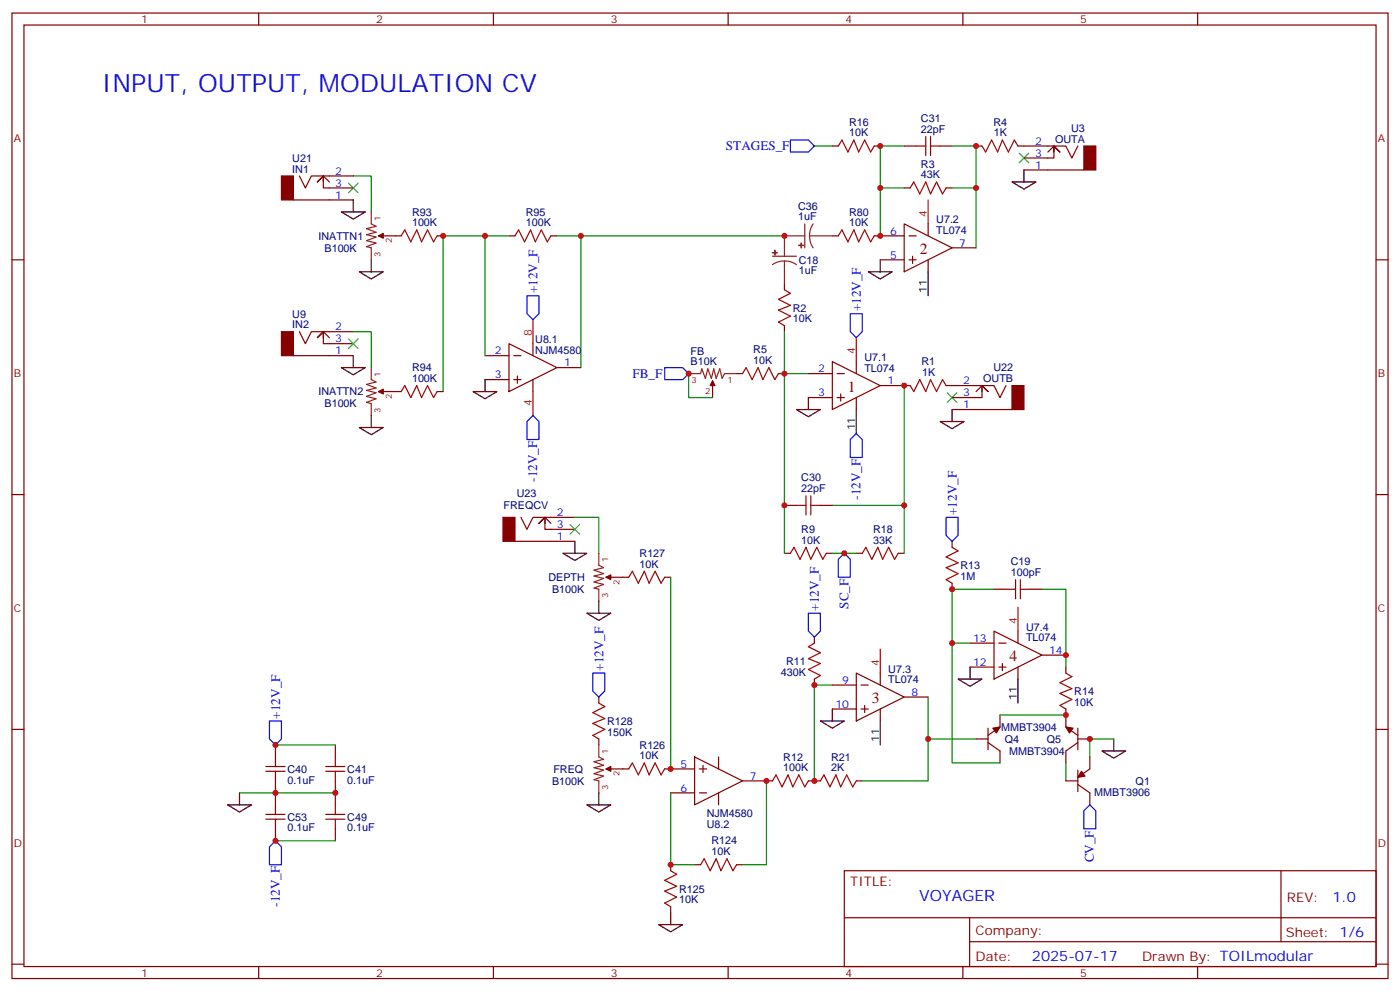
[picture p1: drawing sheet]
<svg xmlns="http://www.w3.org/2000/svg" width="412mm" height="292mm" viewBox="0 0 412 292" stroke-linecap="round" stroke-linejoin="round" font-family="sans-serif">
<g fill="none" stroke="#870000" stroke-width=".35">
<path d="M3.5 3.8h405.4v284.4h-405.4zM7.1 7.4h398.2v277.3h-398.2zM76.2 3.8v3.6M145.3 3.8v3.6M214.5 3.8v3.6M283.6 3.8v3.6M352.8 3.8v3.6M86.4 58.9h17.7M88.2 51.8l1.8 3.6 1.7-3.6h12.4M97 53.6l-1.8-1.8-1.7 1.8 1.7-1.8v3.6h8.9M245.2 43h1.7M257.5 43h1.8"/>
<path d="M266.3 55.4h1.8M266.3 43h3.6M276.9 43h3.6M278.7 55.4h1.8M287.5 43h1.8M299.9 43h14.1l1.7 3.5 1.8-3.5M301.6 50.1h17.7M308.7 44.8l1.7-1.8 1.8 1.8-1.8-1.8v3.5h-8.8M3.5 76.5h3.6M112.9 69.5h5.3M128.8 69.5h1.7M149.9 69.5h1.8"/>
<path d="M162.3 69.5h1.7M245.2 69.5h1.7M257.5 69.5h8.8M259.3 76.5h7M266.3 65.9l14.2 7.1-14.2 7zM267.8 76.5h2.1M267.8 69.5h2.1M268.8 75.5v2.1M273.4 65.9v3.6M273.4 76.5v3.5M280.5 73h7M405.3 76.5h3.6"/>
<path d="M88.2 97.7l1.8 3.5 1.7-3.5h12.4M97 99.4l-1.8-1.7-1.7 1.7 1.7-1.7v3.5h8.9M231.1 83.6v1.7M231.1 95.9v1.8M86.4 104.7h17.7M112.9 115.3h5.3M128.8 115.3h1.7M142.9 104.7h7M142.9 111.8h7M149.9 101.2l14.1 7.1-14.1 7zM151.3 104.7h2.2M151.3 111.8h2.2"/>
<path d="M152.4 110.7v2.2M157 101.2v3.5M157 111.8v3.5M164 108.3h7.1M209.9 113.6v3.5M217 110h1.7M229.3 110h1.8M238.1 110h7.1M238.1 117.1h7.1M245.2 106.5l14.1 7.1-14.1 7zM246.6 110h2.1M246.6 117.1h2.1"/>
<path d="M247.6 116v2.1M252.2 106.5v3.5M252.2 117.1v3.5M259.3 113.6h8.8M278.7 113.6h14.1l1.8 3.5 1.7-3.5M287.5 115.3l1.8-1.7 1.7 1.7-1.7-1.7v3.5h-8.8M280.5 120.6h17.6M3.5 145.7h3.6M151.7 159.4h17.6M153.5 152.4l1.7 3.5 1.8-3.5h12.3M162.3 154.1l-1.8-1.7-1.8 1.7 1.8-1.7v3.5h8.8M231.1 148.8h3.5"/>
<path d="M241.7 148.8h3.5M280.5 159.4v1.8M405.3 145.7h3.6M179.9 170h5.3M195.8 170h1.8M231.1 162.9h1.7M243.4 162.9h1.8M252.2 162.9h1.8M264.6 162.9h1.7M280.5 171.8v1.7M292.8 173.5h3.5M303.4 173.5h3.5"/>
<path d="M239.9 187.6v1.8M239.9 200v1.8M252.2 198.2l14.1 7.1-14.1 7zM259.3 198.2v3.6M285.8 189.4h7M285.8 196.5h7M292.8 185.9l14.1 7-14.1 7.1zM294.2 189.4h2.1M294.2 196.5h2.1M295.3 195.4v2.1M299.9 185.9v3.5M299.9 196.5v3.5"/>
<path d="M306.9 192.9h7.1M314 196.5v1.7M3.5 214.8h3.6M81.1 219.4v3.5M98.8 219.4v3.5M176.4 205.3v1.7M176.4 217.6v1.8M245.2 201.8h7M245.2 208.8h7M253.6 201.8h2.2M253.6 208.8h2.2M254.7 207.8v2.1"/>
<path d="M259.3 208.8v3.5M266.3 205.3h7.1M287.5 217.6h3.5M291 214.5v6.3M291 218.7l3.6 2.5v3.5M294.6 210.6v3.5l-3.6 2.5M314 208.8v5.3l3.5 2.5M317.5 214.5v6.3M317.5 218.7l-3.5 2.5v3.5M317.5 217.6h3.5M405.3 214.8h3.6M81.1 230v7"/>
<path d="M98.8 230v7M179.9 226.4h5.3M195.8 226.4h8.8M197.6 233.5h7M204.6 222.9l14.1 7.1-14.1 7zM206 226.4h2.1M206 233.5h2.1M207.1 225.4v2.1M211.7 222.9v3.5M211.7 233.5v3.5M218.7 230h8.8M238.1 230h3.6"/>
<path d="M252.2 230h1.8M314 230h3.5M317.5 226.8v6.4M317.5 231l3.5 2.5v3.5M321 222.9v3.5l-3.5 2.5M81.1 244.1v3.5M98.8 244.1v3.5M197.6 254.7v1.7M204.6 254.7h1.8M217 254.7h1.7M248.7 256.4h156.6v28.3h-156.6zM377.3 256.5v20.8"/>
<path d="M197.6 267v1.8M248.7 270.3h156.5M285.6 277.3h119.6M285.6 270.3v14.1M3.5 284h3.6M76.2 284.7v3.5M145.3 284.7v3.5M214.5 284.7v3.5M283.6 284.7v3.5M352.8 284.7v3.5M405.3 284h3.6"/>
</g>
<g fill="none" stroke="#a10000" stroke-width=".35">
<path d="M246.9 43l1.1-1.8 1.8 3.6 1.7-3.6 1.4 3.6 1.8-3.6 1.8 3.6 1-1.8M268.1 55.4l1.1-1.8 1.7 3.5 1.8-3.5 1.4 3.5 1.8-3.5 1.7 3.5 1.1-1.7M269.9 43h2.8M272.7 40.2v5.6M274.1 40.2v5.6M274.1 43h2.8M289.3 43l1 1.8 1.8-3.6 1.8 3.6 1.4-3.6 1.7 3.6 1.8-3.6 1.1 1.8M118.2 69.5l1-1.8 1.8 3.5 1.8-3.5 1.4 3.5 1.7-3.5 1.8 3.5 1.1-1.7M151.7 69.5l1.1-1.8 1.7 3.5 1.8-3.5 1.4 3.5 1.8-3.5 1.7 3.5 1.1-1.7M246.9 69.5l1.1-1.8 1.8 3.5 1.7-3.5 1.4 3.5 1.8-3.5 1.8 3.5 1-1.7M231.1 85.3l1.7 1.1-3.5 1.8 3.5 1.7-3.5 1.4 3.5 1.8-3.5 1.8 1.8 1M118.2 115.3l1-1.7 1.8 3.5 1.8-3.5 1.4 3.5 1.7-3.5 1.8 3.5 1.1-1.8"/>
<path d="M218.7 110l1.1-1.7 1.7 3.5 1.8-3.5 1.4 3.5 1.8-3.5 1.7 3.5 1.1-1.8M268.1 113.6l1.1 1.7 1.7-3.5 1.8 3.5 1.4-3.5 1.8 3.5 1.7-3.5 1.1 1.8M234.6 148.8h2.8M237.4 146v5.7M238.8 146v5.7M238.8 148.8h2.9M185.2 170l1.1-1.8 1.7 3.6 1.8-3.6 1.4 3.6 1.8-3.6 1.7 3.6 1.1-1.8M232.8 162.9l1.1-1.7 1.8 3.5 1.7-3.5 1.4 3.5 1.8-3.5 1.8 3.5 1-1.8M254 162.9l1.1-1.7 1.7 3.5 1.8-3.5 1.4 3.5 1.8-3.5 1.7 3.5 1.1-1.8M280.5 161.2l1.7 1-3.5 1.8 3.5 1.8-3.5 1.4 3.5 1.7-3.5 1.8 1.8 1.1M296.3 173.5h2.9M299.2 170.7v5.7"/>
<path d="M300.6 170.7v5.7M300.6 173.5h2.8M239.9 189.4l-1.8 1.1 3.6 1.7-3.6 1.8 3.6 1.4-3.6 1.8 3.6 1.7-1.8 1.1M314 198.2l1.7 1.1-3.5 1.7 3.5 1.8-3.5 1.4 3.5 1.8-3.5 1.8 1.8 1M176.4 207l1.8 1.1-3.6 1.8 3.6 1.7-3.6 1.4 3.6 1.8-3.6 1.8 1.8 1M78.3 227.2h5.7M78.3 225.7h5.7M78.3 239.9h5.7M81.1 222.9v2.8M81.1 227.2v2.8M81.1 237v2.9M96 227.2h5.6"/>
<path d="M96 225.7h5.6M96 239.9h5.6M98.8 222.9v2.8M98.8 227.2v2.8M98.8 237v2.9M185.2 226.4l1.1-1.7 1.7 3.5 1.8-3.5 1.4 3.5 1.8-3.5 1.7 3.5 1.1-1.8M227.5 230l1.1-1.8 1.8 3.5 1.7-3.5 1.4 3.5 1.8-3.5 1.8 3.5 1-1.7M241.7 230l1-1.8 1.8 3.5 1.7-3.5 1.4 3.5 1.8-3.5 1.8 3.5 1-1.7M78.3 241.3h5.7M81.1 241.3v2.8M96 241.3h5.6M98.8 241.3v2.8"/>
<path d="M197.6 256.4l1.7 1.1-3.5 1.8 3.5 1.7-3.5 1.4 3.5 1.8-3.5 1.8 1.8 1M206.4 254.7l1-1.8 1.8 3.5 1.8-3.5 1.4 3.5 1.7-3.5 1.8 3.5 1.1-1.7"/>
</g>
<g fill="none" stroke="#8c2424" stroke-width=".35">
<path d="M109.4 62.4v3.5l1.4 .7-2.9 .7 2.9 1.1-2.9 .7 2.9 .7-2.9 1.1 2.9 .7-2.9 1 1.5 .4v3.5M111.5 69.5h1.4M227.5 75.5h7.1M231.1 76.9l1.8 .2 1.7 .8M231.1 76.9l-1.9 .2-1.7 .8M231.1 76.9v6.7M237.1 69.5h-6v6M237.1 65.9v7.1M238.5 69.5l.2 1.8 .8 1.7M238.5 69.5h6.7M239.5 65.9l-.8 1.7-.2 1.9M109.4 108.3v3.5l1.4 .7-2.9 .7 2.9 1.1-2.9 .7 2.9 .7-2.9 1 2.9 .7-2.9 1.1 1.5 .4v3.5"/>
<path d="M111.5 115.3h1.4M202.8 110h3.6l.3-1.4 1.1 2.8 .7-2.8 1 2.8 .8-2.8 .7 2.8 1-2.8 .7 2.8 .7-1.4h3.6M209.9 112.1v1.5M176.4 162.9v3.6l1.4 .7-2.8 .7 2.8 1-2.8 .8 2.8 .7-2.8 1 2.8 .7-2.8 1.1 1.4 .3v3.6M178.5 170h1.4M176.4 219.4v3.5l1.4 .7-2.8 .7 2.8 1.1-2.8 .7 2.8 .7-2.8 1.1 2.8 .7-2.8 1 1.4 .4v3.5M178.5 226.4h1.4"/>
</g>
<g fill="#8c2424" stroke="#8c2424" stroke-width=".35">
<path d="M236 71.6v1.4z"/>
<path d="M235.3 72.2l1.4 .1z"/>
<path d="M227.5 74.4h1.5z"/>
<path d="M228.2 73.7l.1 1.4z"/>
</g>
<g fill="none" stroke="#008700" stroke-width=".35">
<path d="M104.1 51.8h5.3v10.6M239.9 43h5.3M266.3 55.4h-7v14.1M266.3 43h-7v12.4M280.5 43h7v12.4M280.5 55.4h7v17.6M142.9 69.5v35.2M149.9 69.5h-19.4v45.8M164 69.5h7.1v38.8M171.1 69.5h60M104.1 97.7h5.3v10.6M231.1 97.7v12.3h7"/>
<path d="M202.8 110v7.1h7.1M231.1 110v52.9M266.3 113.6v35.2h-21.1M169.3 152.4h7.1v10.5M266.3 148.8v14.1M197.6 170v56.4M245.2 162.9h7M292.8 173.5h-12.3v51.2h14.1M306.9 173.5h7.1v23M280.5 189.4h5.3M81.1 219.4h17.7M245.2 201.8h-5.3v28.2"/>
<path d="M273.4 205.3v24.7h-19.4M273.4 217.6h14.1M294.6 210.6h19.4M328.1 217.6h-7.1v5.3M70.6 233.5h28.2M197.6 233.5v21.2h7M225.8 230v24.7h-7.1M314 224.7v5.3M81.1 247.6h17.7"/>
</g>
<g fill="none" stroke="#00f" stroke-width=".35">
<path d="M232.8 41.2h5.3l1.8 1.8-1.8 1.8h-5.3zM155.2 87.1h3.5v5.3l-1.7 1.8-1.8-1.8zM250.5 92.4h3.5v5.3l-1.8 1.7-1.7-1.7zM195.8 108.3h5.3l1.7 1.7-1.7 1.8h-5.3zM157 122.4l1.7 1.7v5.3h-3.5v-5.3zM252.2 127.7l1.8 1.7v5.3h-3.5v-5.3zM278.7 152.4h3.5v5.3l-1.7 1.7-1.8-1.7zM248.7 162.9l1.8 1.8v5.3h-3.6v-5.3zM174.6 198.2h3.6v5.3l-1.8 1.8-1.8-1.8zM238.1 180.6h3.6v5.3l-1.8 1.7-1.8-1.7zM79.4 212.3h3.5v5.3l-1.8 1.8-1.7-1.8zM321 237l1.8 1.8v5.3h-3.5v-5.3z"/>
<path d="M81.1 247.6l1.8 1.8v5.3h-3.5v-5.3z"/>
</g>
<path d="M102.7 53.9l2.8 2.9M105.5 53.9l-2.8 2.9M300.2 45.1l2.8 2.8M303 45.1l-2.8 2.8M102.7 99.8l2.8 2.8M105.5 99.8l-2.8 2.8M279 115.7l2.9 2.8M281.9 115.7l-2.9 2.8M167.9 154.5l2.8 2.8M170.7 154.5l-2.8 2.8" fill="none" stroke="#3c3" stroke-width=".35"/>
<g fill="#870000" stroke="#870000" stroke-width=".35">
<path d="M82.9 51.8h3.5v7.1h-3.5z"/>
<path d="M319.3 43h3.5v7.1h-3.5z"/>
<path d="M298.1 113.6h3.5v7h-3.5z"/>
<path d="M318.6 227.2l1 1.4-2.1 .3z"/>
<path d="M314 214.1l2.1 .4-1.1 1.4z"/>
<path d="M292.5 214.5l2.1-.4-1.1 1.8z"/>
<path d="M148.2 152.4h3.5v7h-3.5z"/>
<path d="M111.5 69.5l1.4-.7v1.4z"/>
<path d="M178.5 170l1.4-.7v1.4z"/>
<path d="M111.5 115.3l1.4-.7v1.4z"/>
<path d="M82.9 97.7h3.5v7h-3.5z"/>
<path d="M178.5 226.4l1.4-.7v1.5z"/>
<path d="M209.9 112.1l.7 1.5h-1.4z"/>
</g>
<g fill="none" stroke="#000" stroke-width=".35">
<path d="M95.2 51.8v1.8M104.1 58.9v3.5M298.1 53.6h7.1l-3.6 2.1zM301.6 50.1v3.5M310.4 43v1.8M100.5 62.4h7.1l-3.5 2.1zM109.4 76.5v3.5M259.3 76.5v3.5M95.2 97.7v1.7M105.8 80h7.1l-3.5 2.2zM255.8 80h7l-3.5 2.2zM273.4 80v7.1"/>
<path d="M100.5 108.3h7.1l-3.5 2.1zM104.1 104.7v3.6M139.3 115.3h7.1l-3.5 2.1zM142.9 111.8v3.5M238.1 117.1v3.5M289.3 113.6v1.7M105.8 125.9h7.1l-3.5 2.1zM109.4 122.4v3.5M234.6 120.6h7.1l-3.6 2.1zM252.2 120.6v7.1M276.9 124.1h7.1l-3.5 2.2zM280.5 120.6v3.5"/>
<path d="M160.5 152.4v1.7M169.3 159.4v3.5M165.8 162.9h7.1l-3.6 2.2zM176.4 177.1v3.5M172.9 180.6h7l-3.5 2.1zM282.2 200h7.1l-3.5 2.1zM285.8 196.5v3.5M299.9 200v7M241.7 212.3h7l-3.5 2.2zM245.2 208.8v3.5M259.3 212.3v7.1M328.1 217.6v3.6"/>
<path d="M67 237h7.1l-3.5 2.1zM70.6 233.5v3.5M172.9 237h7l-3.5 2.1zM176.4 233.5v3.5M324.6 221.2h7l-3.5 2.1zM194 272.3h7.1l-3.5 2.1zM197.6 268.8v3.5"/>
</g>
<path d="M273.4 58.9v7M157 94.2v7M252.2 99.4v7.1M157 115.3v7.1M299.9 178.8v7.1M259.3 191.2v7" fill="none" stroke="#f00" stroke-width=".35"/>
<g fill="#c00">
<circle cx="259.3" cy="55.4" r=".88"/>
<circle cx="287.5" cy="55.4" r=".88"/>
<circle cx="266.3" cy="148.8" r=".88"/>
<circle cx="248.7" cy="162.9" r=".88"/>
<circle cx="231.1" cy="110" r=".88"/>
<circle cx="287.5" cy="43" r=".88"/>
<circle cx="259.3" cy="43" r=".88"/>
<circle cx="239.9" cy="201.8" r=".88"/>
<circle cx="273.4" cy="217.6" r=".88"/>
<circle cx="239.9" cy="230" r=".88"/>
<circle cx="197.6" cy="254.7" r=".88"/>
<circle cx="202.8" cy="110" r=".88"/>
<circle cx="81.1" cy="233.5" r=".88"/>
<circle cx="314" cy="210.6" r=".88"/>
<circle cx="321" cy="217.6" r=".88"/>
<circle cx="280.5" cy="173.5" r=".88"/>
<circle cx="280.5" cy="189.4" r=".88"/>
<circle cx="259.3" cy="69.5" r=".88"/>
<circle cx="314" cy="192.9" r=".88"/>
<circle cx="197.6" cy="226.4" r=".88"/>
<circle cx="225.8" cy="230" r=".88"/>
<circle cx="171.1" cy="69.5" r=".88"/>
<circle cx="130.5" cy="69.5" r=".88"/>
<circle cx="142.9" cy="69.5" r=".88"/>
<circle cx="98.8" cy="233.5" r=".88"/>
<circle cx="231.1" cy="69.5" r=".88"/>
<circle cx="81.1" cy="219.4" r=".88"/>
<circle cx="81.1" cy="247.6" r=".88"/>
<circle cx="266.3" cy="113.6" r=".88"/>
<circle cx="231.1" cy="148.8" r=".88"/>
</g>
<text font-size="7.4" fill="#00f" x="30" y="27.1">INPUT, OUTPUT, MODULATION CV</text>
<g font-size="4.6" fill="#800">
<text x="270.9" y="74.8">2</text>
<text x="249.8" y="115.3">1</text>
<text x="297.4" y="194.7">4</text>
<text x="256.8" y="207">3</text>
</g>
<text font-size="4.6" fill="#00f" x="270.8" y="265.5">VOYAGER</text>
<g font-size="4.2" fill="#00f">
<text x="392.5" y="265.7">1.0</text>
<text x="304" y="283.1">2025-07-17</text>
</g>
<g font-size="3.9" fill="#00f">
<text x="213.9" y="44.3">STAGES_F</text>
<text x="158.3" y="86.4" transform="rotate(-90 158.3 86.4)">+12V_F</text>
<text x="253.6" y="91.7" transform="rotate(-90 253.6 91.7)">+12V_F</text>
<text x="186.3" y="111.3">FB_F</text>
<text x="158.2" y="141.8" transform="rotate(-90 158.2 141.8)">-12V_F</text>
<text x="253.5" y="147.1" transform="rotate(-90 253.5 147.1)">-12V_F</text>
<text x="281.8" y="151.7" transform="rotate(-90 281.8 151.7)">+12V_F</text>
<text x="241.3" y="179.9" transform="rotate(-90 241.3 179.9)">+12V_F</text>
<text x="250" y="179.3" transform="rotate(-90 250 179.3)">SC_F</text>
<text x="177.8" y="197.5" transform="rotate(-90 177.8 197.5)">+12V_F</text>
<text x="82.5" y="211.6" transform="rotate(-90 82.5 211.6)">+12V_F</text>
<text x="322.3" y="254" transform="rotate(-90 322.3 254)">CV_F</text>
<text x="82.4" y="267.1" transform="rotate(-90 82.4 267.1)">-12V_F</text>
</g>
<g font-size="3.9" fill="#800">
<text x="250.5" y="261">TITLE:</text>
<text x="379.1" y="265.7">REV:</text>
<text x="287.4" y="275.2">Company:</text>
<text x="378.7" y="275.8">Sheet: 1/6</text>
<text x="287.4" y="282.9">Date:</text>
<text x="336.4" y="283">Drawn By: TOILmodular</text>
</g>
<g font-size="3.2" fill="#800">
<text x="41.6" y="6.8">1</text>
<text x="110.8" y="6.8">2</text>
<text x="179.9" y="6.8">3</text>
<text x="249.1" y="6.8">4</text>
<text x="318.2" y="6.8">5</text>
<text x="4.1" y="41.9">A</text>
<text x="405.9" y="41.9">A</text>
<text x="4.1" y="111.1">B</text>
<text x="405.9" y="111.1">B</text>
<text x="4.1" y="180.2">C</text>
<text x="405.9" y="180.2">C</text>
<text x="4.1" y="249.4">D</text>
<text x="405.9" y="249.4">D</text>
<text x="41.6" y="287.7">1</text>
<text x="110.8" y="287.7">2</text>
<text x="179.9" y="287.7">3</text>
<text x="249.1" y="287.7">4</text>
<text x="318.2" y="287.7">5</text>
</g>
<g font-size="3.2" fill="#000080">
<text x="271.3" y="35.9">C31</text>
<text x="250.1" y="40.2">10K</text>
<text x="250.1" y="37">R16</text>
<text x="271.3" y="39.1">22pF</text>
<text x="292.6" y="37">R4</text>
<text x="292.8" y="40.2">1K</text>
<text x="315.5" y="38.8">U3</text>
<text x="86.1" y="47.7">U21</text>
<text x="310.8" y="42">OUTA</text>
<text x="86.1" y="50.8">IN1</text>
<text x="271.3" y="52.5">43K</text>
<text x="271.3" y="49.4">R3</text>
<text x="121.4" y="63.5">R93</text>
<text x="154.9" y="63.5">R95</text>
<text x="235.1" y="64.9">1uF</text>
<text x="235.1" y="61.7">C36</text>
<text x="250.1" y="63.5">R80</text>
<text x="275.8" y="65.8">U7.2</text>
<text x="93.8" y="70.6">INATTN1</text>
<text x="121.4" y="66.6">100K</text>
<text x="154.9" y="66.6">100K</text>
<text x="250.1" y="66.6">10K</text>
<text x="275.8" y="68.9">TL074</text>
<text x="95.6" y="74.1">B100K</text>
<text x="235.3" y="77.7">C18</text>
<text x="235.3" y="80.8">1uF</text>
<text x="86.1" y="93.5">U9</text>
<text x="233.5" y="94.9">10K</text>
<text x="233.5" y="91.7">R2</text>
<text x="86.1" y="96.7">IN2</text>
<text x="157.7" y="101">U8.1</text>
<text x="157.7" y="104.2">NJM4580</text>
<text x="203.4" y="107.6">B10K</text>
<text x="203.4" y="104.4">FB</text>
<text x="221.9" y="107.2">10K</text>
<text x="221.9" y="104.1">R5</text>
<text x="254.6" y="106.4">U7.1</text>
<text x="271.5" y="107.6">R1</text>
<text x="121.4" y="112.5">100K</text>
<text x="121.4" y="109.4">R94</text>
<text x="254.6" y="109.4">TL074</text>
<text x="271.6" y="110.7">1K</text>
<text x="289.6" y="112.6">OUTB</text>
<text x="292.6" y="109.4">U22</text>
<text x="93.8" y="116.4">INATTN2</text>
<text x="95.6" y="120">B100K</text>
<text x="236" y="141.8">C30</text>
<text x="148.3" y="150">FREQCV</text>
<text x="152.2" y="146.4">U23</text>
<text x="236" y="145">22pF</text>
<text x="236" y="160.1">10K</text>
<text x="236" y="157">R9</text>
<text x="257.2" y="160.1">33K</text>
<text x="257.2" y="157">R18</text>
<text x="188.4" y="167.2">10K</text>
<text x="188.4" y="164">R127</text>
<text x="282.9" y="167.6">R13</text>
<text x="297.8" y="166.4">C19</text>
<text x="161.6" y="171.1">DEPTH</text>
<text x="282.9" y="170.8">1M</text>
<text x="297.8" y="169.7">100pF</text>
<text x="162.6" y="174.7">B100K</text>
<text x="302.2" y="185.7">U7.4</text>
<text x="302.2" y="188.8">TL074</text>
<text x="231.6" y="195.8">R11</text>
<text x="230" y="199">430K</text>
<text x="261.7" y="201.2">TL074</text>
<text x="261.7" y="198.1">U7.3</text>
<text x="316.4" y="207.8">10K</text>
<text x="316.4" y="204.6">R14</text>
<text x="178.9" y="213.5">R128</text>
<text x="294.9" y="215.2">MMBT3904</text>
<text x="178.9" y="216.6">150K</text>
<text x="188.4" y="220.5">R126</text>
<text x="296" y="219">Q4</text>
<text x="308.3" y="219">Q5</text>
<text x="84.7" y="227.6">C40</text>
<text x="102.3" y="227.6">C41</text>
<text x="163" y="227.6">FREQ</text>
<text x="188.4" y="223.6">10K</text>
<text x="230.7" y="227.2">100K</text>
<text x="230.7" y="224">R12</text>
<text x="244.8" y="227.2">2K</text>
<text x="244.8" y="224">R21</text>
<text x="297.3" y="222.3">MMBT3904</text>
<text x="84.7" y="230.8">0.1uF</text>
<text x="102.3" y="230.8">0.1uF</text>
<text x="162.6" y="231.1">B100K</text>
<text x="334.5" y="231.1">Q1</text>
<text x="322.3" y="234.3">MMBT3906</text>
<text x="84.7" y="244.9">0.1uF</text>
<text x="84.7" y="241.7">C53</text>
<text x="102.3" y="244.9">0.1uF</text>
<text x="102.3" y="241.7">C49</text>
<text x="208.2" y="240.7">NJM4580</text>
<text x="208.2" y="243.9">U8.2</text>
<text x="209.6" y="251.8">10K</text>
<text x="209.6" y="248.7">R124</text>
<text x="200" y="262.9">R125</text>
<text x="200" y="266">10K</text>
</g>
<g font-size="3.2" fill="#00f">
<text x="304.9" y="42.7">2</text>
<text x="304.9" y="46.2">3</text>
<text x="98.8" y="51.5">2</text>
<text x="304.9" y="49.7">1</text>
<text x="98.8" y="58.5">1</text>
<text x="98.8" y="55">3</text>
<text x="262.2" y="69.1">6</text>
<text x="262.2" y="76.2">5</text>
<text x="282.6" y="72.6">7</text>
<text x="98.8" y="97.3">2</text>
<text x="98.8" y="100.9">3</text>
<text x="98.8" y="104.4">1</text>
<text x="145.8" y="104.4">2</text>
<text x="166.2" y="107.9">1</text>
<text x="145.8" y="111.4">3</text>
<text x="241" y="109.7">2</text>
<text x="261.4" y="113.2">1</text>
<text x="283.7" y="113.2">2</text>
<text x="241" y="116.7">3</text>
<text x="283.7" y="116.7">3</text>
<text x="283.7" y="120.3">1</text>
<text x="164" y="152">2</text>
<text x="164" y="155.5">3</text>
<text x="164" y="159.1">1</text>
<text x="286.7" y="189.1">13</text>
<text x="286.7" y="196.1">12</text>
<text x="309" y="192.6">14</text>
<text x="248.1" y="201.4">9</text>
<text x="246.1" y="208.5">10</text>
<text x="268.5" y="204.9">8</text>
<text x="200.5" y="226.1">5</text>
<text x="200.5" y="233.2">6</text>
<text x="220.8" y="229.6">7</text>
</g>
<g font-size="3.2" fill="#f00">
<text x="273" y="63.8" transform="rotate(-90 273 63.8)">4</text>
<text x="156.6" y="99.1" transform="rotate(-90 156.6 99.1)">8</text>
<text x="251.9" y="104.4" transform="rotate(-90 251.9 104.4)">4</text>
<text x="156.6" y="119.5" transform="rotate(-90 156.6 119.5)">4</text>
<text x="299.5" y="183.8" transform="rotate(-90 299.5 183.8)">4</text>
<text x="258.9" y="196.1" transform="rotate(-90 258.9 196.1)">4</text>
</g>
<g font-size="3.2">
<text x="273" y="86.2" transform="rotate(-90 273 86.2)">11</text>
<text x="251.9" y="126.8" transform="rotate(-90 251.9 126.8)">11</text>
<text x="299.5" y="206.1" transform="rotate(-90 299.5 206.1)">11</text>
<text x="258.9" y="218.5" transform="rotate(-90 258.9 218.5)">11</text>
</g>
<g font-size="2.5" fill="#800">
<text x="112.1" y="65.1" transform="rotate(-90 112.1 65.1)">1</text>
<text x="115.4" y="71.6" transform="rotate(-90 115.4 71.6)">2</text>
<text x="112.1" y="75.7" transform="rotate(-90 112.1 75.7)">3</text>
<text x="112.1" y="111" transform="rotate(-90 112.1 111)">1</text>
<text x="203.7" y="112.8">3</text>
<text x="214.3" y="112.8">1</text>
<text x="115.4" y="117.5" transform="rotate(-90 115.4 117.5)">2</text>
<text x="207.7" y="116.1">2</text>
<text x="112.1" y="121.6" transform="rotate(-90 112.1 121.6)">3</text>
<text x="179.1" y="165.7" transform="rotate(-90 179.1 165.7)">1</text>
<text x="182.5" y="172.2" transform="rotate(-90 182.5 172.2)">2</text>
<text x="179.1" y="176.2" transform="rotate(-90 179.1 176.2)">3</text>
<text x="179.1" y="222.1" transform="rotate(-90 179.1 222.1)">1</text>
<text x="179.1" y="232.7" transform="rotate(-90 179.1 232.7)">3</text>
<text x="182.5" y="228.6" transform="rotate(-90 182.5 228.6)">2</text>
</g>
</svg>
